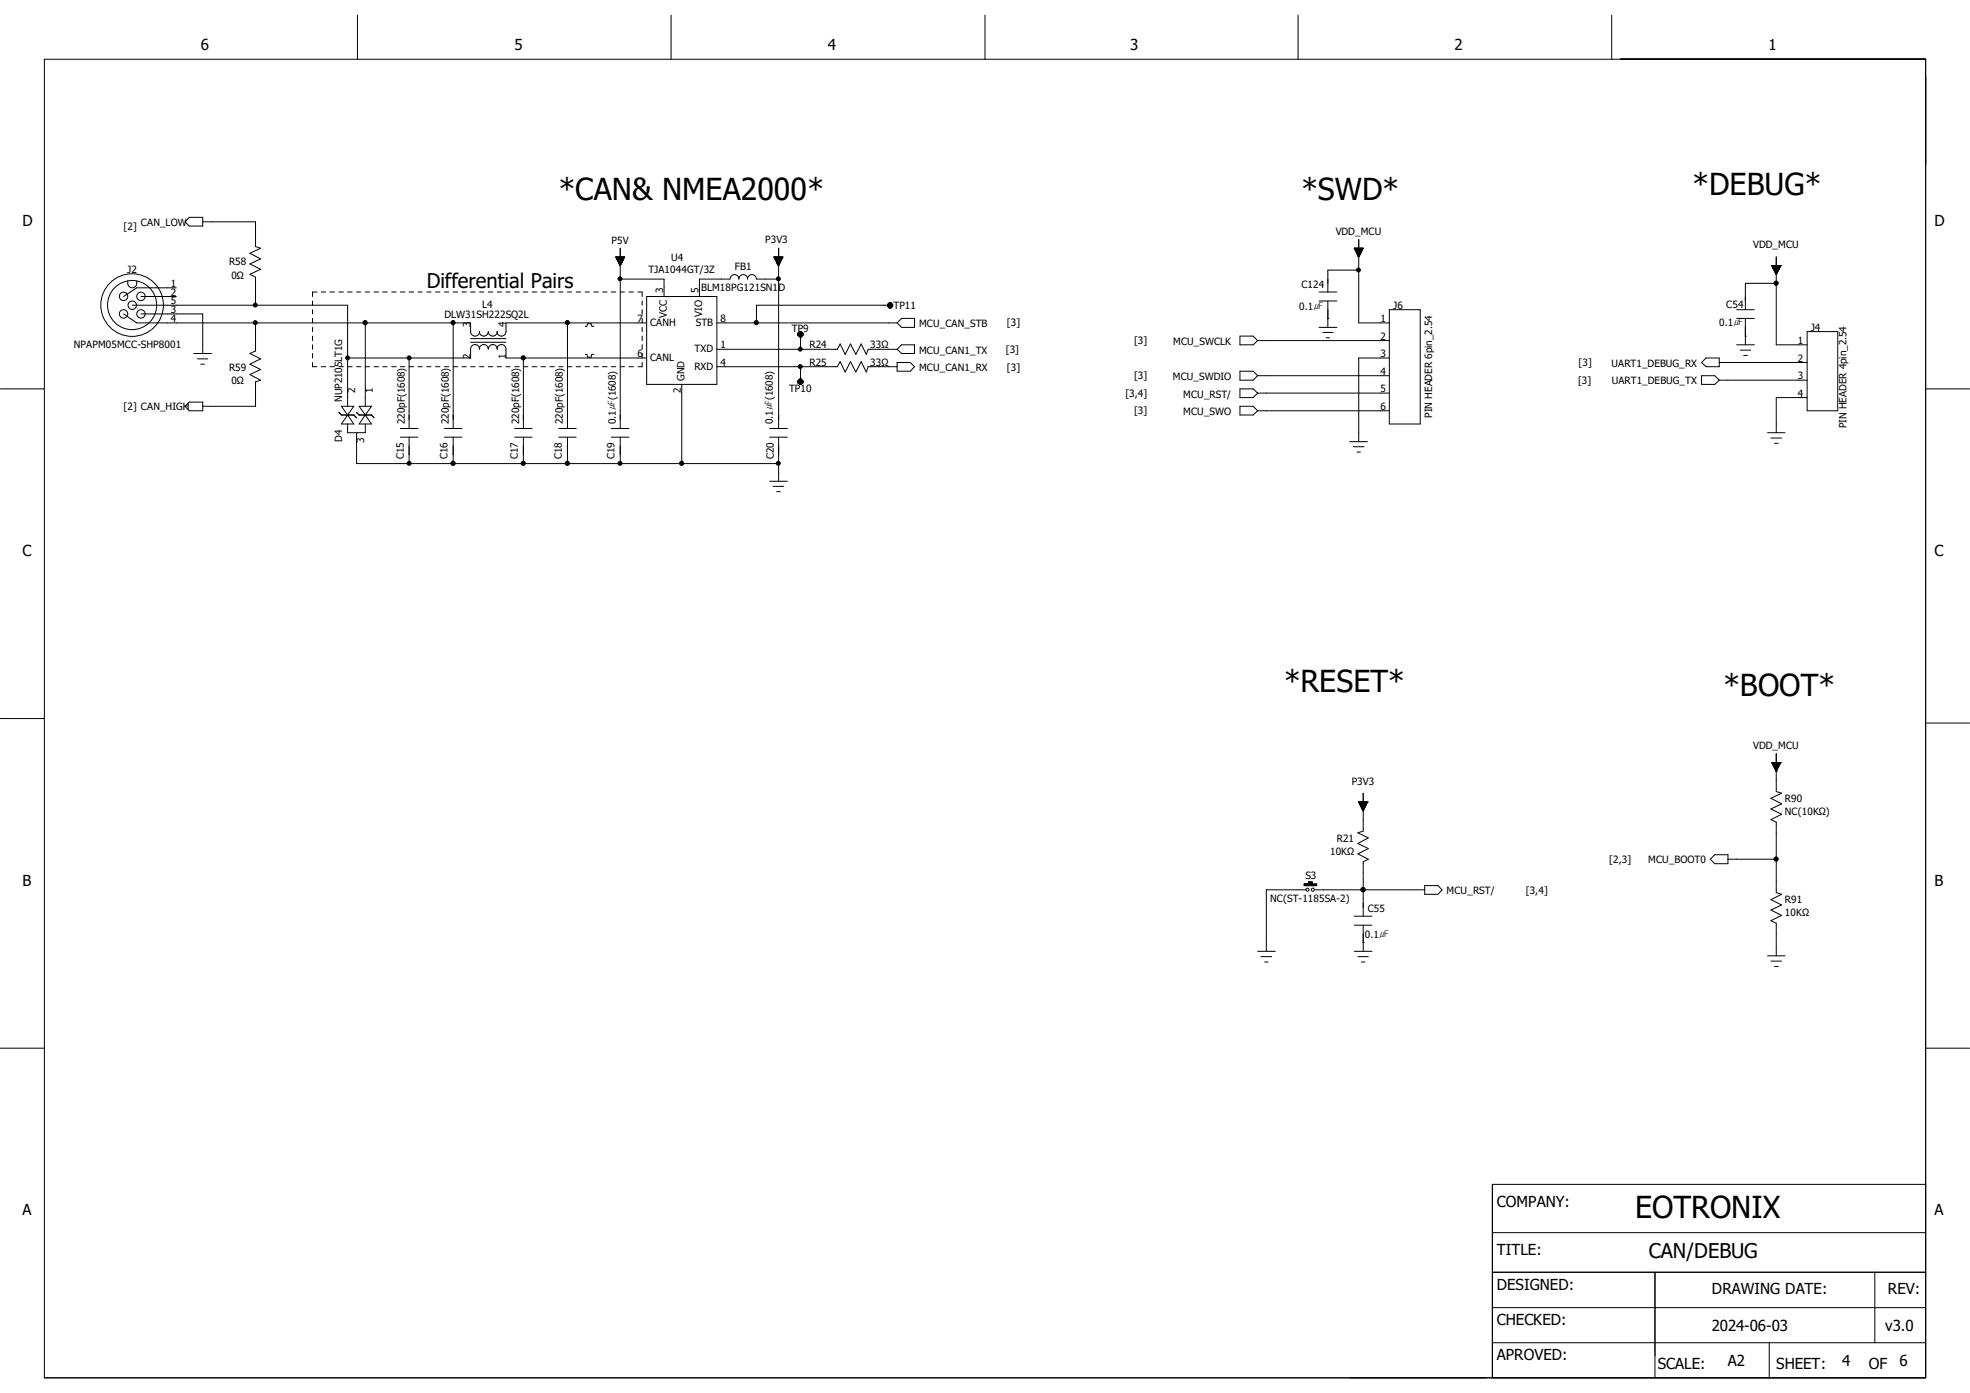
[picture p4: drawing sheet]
<svg xmlns="http://www.w3.org/2000/svg" width="297mm" height="210mm" viewBox="0 0 297 210" stroke-linecap="round" stroke-linejoin="round" font-family="sans-serif">
<g fill="none" stroke="#000" stroke-width=".15">
<path d="M6.7 8.9h283.6v198.8h-283.6zM53.9 2.3v6.6M101.2 2.3v6.6M148.5 2.3v6.6M195.7 2.3v6.6M243 2.3v6.6M28.5 32.8h2.1v1.3h-2.1l-.6-.7zM30.6 33.4h7.9v3.8l.8 .2-1.6 .8 1.6 .8-1.6 .8 1.6 .8-1.6 .8 .8 .4v4.2M92.9 38.9h1.2M92.9 38.7v.1h1.2M92.9 39h1.2M92.9 38.7v.2h1.2v-.2"/>
<path d="M93 38.7v.3h1v-.3M93 38.7v.5h1M93 39.1h1M93.1 38.7v.5h.8M93.1 38.7v.6h.8v-.6M93.1 39.3h.8M93.2 38.7v.8h.6M93.2 39.4h.7M93.2 39.5h.6M93.3 39.6h.5M93.3 38.7v.9M93.3 38.7v1h.4"/>
<path d="M93.3 38.7v1.1h.4M93.4 39.9h.2M93.4 39.8h.2M93.4 38.7v1.2M93.4 38.7v1.3M93.5 37.4v27.2M93.6 38.7v1.3h-.2M93.6 38.7v1.1M93.7 38.7v1.1M93.7 38.7v1h-.4M93.8 38.7v.8h-.5M93.8 38.7v.7"/>
<path d="M93.9 38.7v.5h-.9M94 38.7v.4M94.1 38.7h-1.3l.7 1.3M94.1 38.7l-1.3 .1M94.1 38.7l-.6 1.3M116.7 38.7v.1h1.3M116.8 38.9h1.2M116.8 39h1.1M116.8 38.7v.2h1.1v-.2M116.8 38.7v.3h1.1v-.3M116.9 38.7v.5h.9M116.9 39.1h1"/>
<path d="M116.9 39.2h.9M117 39.3h.8M117 38.7v.6h.7v-.6M117.1 39.5h.5M117.1 38.7v.8h.6M117.1 38.7v.9M117.1 39.6h.5M117.1 38.7v1M117.2 38.7v1.1h.3M117.2 39.7h.4M117.2 39.8h.3M117.3 38.7v1.2h.1"/>
<path d="M117.3 39.9h.2M117.3 38.7v1.3M117.4 37.4v27.2M117.4 38.7v1.3h-.1M117.5 38.7v1.1M117.6 38.7v1h-.5M117.6 38.7v.8h-.5M117.7 38.7v.7h-.7M117.8 38.7v.5M117.8 38.7v.4M118 38.7h-1.3l.7 1.3M118 38.7l-.6 1.3"/>
<path d="M118 38.7l-1.3 .1M204.2 37.4h1.3l-.6 1.3zM204.2 37.5h1.2M204.2 37.4v.1h1.3M204.3 37.4v.2h1.1M204.3 37.6h1.1M204.3 37.4v.3h1.1v-.3M204.3 37.8h1.1M204.4 37.4v.4h.9v-.4M204.4 37.4v.5h.9M204.5 37.4v.6h.7v-.6M204.5 38h.7"/>
<path d="M204.5 37.4v.7h.6M204.5 38.1h.7M204.6 38.2h.5M204.6 37.4v.9h.5M204.6 37.4v1h.4M204.7 37.4v1.1M204.7 37.4v1.2h.3M204.8 38.6h.1M204.8 37.4v1.3M204.8 38.7h.1M204.9 36.1v12.6h4.6M204.9 37.4v1.3h-.1"/>
<path d="M205 37.4v1.1h-.3M205 37.4v1h-.3M205.1 37.4v.9h-.5M205.1 37.4v.8M205.1 37.4v.7M205.3 37.4v.5h-.9M205.4 37.4v.1M205.5 37.4v.1M267.8 38.7v13.3h4.7M0 58.6h6.7M18.6 47.3l2 1.4h50.4v1.3a.66 .66 0 0 0 .6 .7 .66 .66 0 0 0 .7-.7 .68 .68 0 0 0 .6 .7 .68 .68 0 0 0 .7-.7 .66 .66 0 0 0 .7 .7 .66 .66 0 0 0 .6-.7 .68 .68 0 0 0 .7 .7 .68 .68 0 0 0 .7-.7v-1.3h21.2M19.3 42.3a.75 .75 0 0 0 .6 1.1 .75 .75 0 0 0 .7-1.1"/>
<path d="M19.9 46h32.5v15.3M21.3 44.7h5.3M21.3 47.3h9.3v6M26.6 43.4h-6l-2 1.3M29.2 53.3h2.7M29.8 54.1h1.5M30.3 54.9h.5M38.5 48.7v4.2l-.8 .4 1.6 .8-1.6 .8 1.6 .8-1.6 .8 1.6 .8-.8 .3v3.7h-7.9M47.1 54.7v.6h.7M47.1 45.4v.6M47.1 46.7v.6M47.1 48v.7"/>
<path d="M47.1 49.4v.6M47.1 50.7v.7M47.1 52v.7M47.1 53.3v.7M47.8 44h-.7v.7M48.4 55.3h.7M48.4 44h.7M49.7 55.3h.7M49.7 44h.7M51.1 55.3h.7M51.1 44h.7M52.4 55.3h.7"/>
<path d="M52.4 44h.7M53.8 55.3h.6M53.8 44h.6M55.1 55.3h.6M55.1 44h.6M55.1 48.7v12.6M56.4 55.3h.7M56.4 44h.7M57.7 55.3h.7M57.7 44h.7M59.1 55.3h.6M59.1 44h.6"/>
<path d="M60.4 55.3h.6M60.4 44h.6M61.7 55.3h.7M61.7 44h.7M61.7 54v10.6M63 55.3h.7M63 44h.7M64.3 55.3h.7M64.3 44h.7M65.7 55.3h.6M65.7 44h.6M67 55.3h.6"/>
<path d="M67 44h.6M68.3 55.3h.7M68.3 44h.7M68.3 48.7v15.9M69.6 55.3h.7M69.6 44h.7M71 55.3h.6M71 44h.6M71 52.7v1.3h-18.6M71 51.6h5.3M71 51.1h5.3M71.6 51.9a.68 .68 0 0 1 .7 .8"/>
<path d="M71.6 52a.57 .57 0 0 0-.6 .6M72.3 55.3h.6M72.3 44h.6M72.9 51.9a.68 .68 0 0 1 .7 .8M72.9 52a.57 .57 0 0 0-.6 .6M73.6 55.3h.7M73.6 44h.7M74.3 51.9a.68 .68 0 0 1 .7 .8M74.3 52a.57 .57 0 0 0-.7 .6M75 55.3h.6M75 44h.6M75.6 51.9a.68 .68 0 0 1 .7 .8v1.3h21.2"/>
<path d="M75.6 52a.57 .57 0 0 0-.7 .6M76.3 55.3h.6M76.3 44h.6M77.6 55.3h.7M77.6 44h.7M78.9 55.3h.7M78.9 44h.7M78.9 54v10.6M80.2 55.3h.7M80.2 44h.7M81.6 55.3h.7M81.6 44h.7"/>
<path d="M82.9 55.3h.7M82.9 44h.7M84.2 55.3h.7M84.2 44h.7M85.6 55.3h.6M85.6 44h.6M85.6 48.7v15.9M86.9 55.3h.6M86.9 44h.6M88.2 49.2h.3l.1-.4h.5l.1 .4h.3M88.2 53.4h.3l.1 .4h.5l.1-.4h.3M88.2 55.3h.7"/>
<path d="M88.2 44h.7M89.5 55.3h.7M89.5 44h.7M90.8 55.3h.7M90.8 44h.7M92.2 55.3h.6M92.2 44h.6M93.5 40h.1M93.5 55.3h.6M93.5 44h.6M93.5 42.1h6.6v2.6M94.8 55.3h.7"/>
<path d="M94.8 44h.7M96.2 44h.6v.7M96.8 45.4v.6M96.8 46.7v.6M96.8 48v.7M96.8 49.4v.6M96.8 50.7v.7M96.8 52v.7M96.8 53.3v.7M96.8 54.7v.6h-.6M97.5 44.7h10.6v13.3h-10.6zM102.8 58v11.9"/>
<path d="M108.1 55.3h18.1l.5-.8 .7 1.6 .8-1.6 .8 1.6 .8-1.6 .8 1.6 .3-.8h4.4M108.1 48.7h27.2M108.1 52.7h18.1l.5-.8 .7 1.5 .8-1.5 .8 1.5 .8-1.5 .8 1.5 .3-.7h4.4M114 42.1a.64 .64 0 0 0-.6-.7 .64 .64 0 0 0-.7 .7 .68 .68 0 0 0-.6-.7 .68 .68 0 0 0-.7 .7 .66 .66 0 0 0-.7-.7 .66 .66 0 0 0-.6 .7h-4.6v2.6M114 42.1h3.4M117.3 40h.1M120.3 50.5l.3 .3M120.3 50.2v.3M120.3 57.4v.3M120.3 50.5h.8M120.3 50.4h.8M120.3 50.2h.8"/>
<path d="M120.3 57.7l.3 .3M120.3 57.7h.8M120.3 57.6h.8M120.3 57.4h.8M120.4 57.3h.5v.5h-.5M120.4 50.7h.5v-.6h-.5v.6M120.4 57.3v.5M120.6 50h.2M120.6 50.8h.2M120.6 50l-.3 .2M120.6 50v.8M120.6 57.1v.9"/>
<path d="M120.6 58h.2M120.6 57.1h.2M120.6 57.1l-.3 .3M120.7 50v2.7M120.7 55.3v2.7M120.8 50l.3 .2M120.8 50v.8M120.8 57.1v.9M120.8 57.1l.3 .3M121.1 50.2v.3M121.1 57.4v.3M121.1 50.5l-.3 .3"/>
<path d="M121.1 57.7l-.3 .3M133.8 46.1l.3 .3M133.8 45.9v.2M133.8 46.1h.8M133.8 45.9h.8M134.1 46.4h.2M134.1 45.6l-.3 .3M134.1 45.6h.2M134.1 45.6v.8M134.2 45.6v.8M134.3 45.6l.3 .3M134.3 45.6v.8"/>
<path d="M134.5 46.3v-.5h-.6v.5h.6M134.6 46h-20.6v2.7M134.6 45.9v.2M134.6 46.1l-.3 .3M135.3 54.7h1.9l.7 .6-.7 .7h-1.9zM135.9 48h2v1.4h-2l-.6-.7zM135.9 52h2v1.3h-2l-.6-.6zM186.9 58.6h2l.7 .7-.7 .6h-2zM186.9 56h2l.7 .6-.7 .7h-2zM186.9 50.7h2l.7 .7-.7 .6h-2zM189.6 51.4h19.9M189.6 56.6h19.9"/>
<path d="M189.6 59.3h19.9M198.9 44h2.6M198.9 45.4h2.6M198.9 49.4h2.6M199.4 50.1h1.6M199.9 50.9h.5M200.2 48h.1M200.2 45.4v4M204.9 40.7h-4.7v3.3M209.5 46.7h4.6v17.2h-4.6zM209.5 54h-4.6v12.6M256.5 54.7l.7-.7h2v1.3h-2z"/>
<path d="M256.5 56.6h2l.7 .7-.7 .7h-2zM259.2 57.3h13.3M259.2 54.7h13.3M261.8 46.7h2.7M261.8 48h2.7M261.8 52h2.7M262.4 52.8h1.5M262.9 53.6h.5M263.1 50.7h.1M263.1 48v4M267.1 40h.1M267.1 40l.7 1.4 .7-1.4"/>
<path d="M267.1 40h1.4M267.1 40.1h1.4M267.2 40.1h1.2M267.2 40.3h1.2M267.2 40v.2h1.2M267.3 40.3h1.1M267.3 40v.3h1.1v-.3M267.3 40v.4h1M267.3 40v.5h1M267.4 40v.6h.8v-.6M267.4 40.6h.8M267.4 40.7h.8"/>
<path d="M267.5 40v.7h.6M267.5 40v.9h.6M267.5 40.8h.6M267.5 40.9h.6M267.6 40v1h.4M267.6 41.1h.4M267.6 40v1.1h.4M267.7 41.1h.2M267.7 40v1.2M267.7 41.2h.2M267.7 40v1.3M267.8 40v1.4"/>
<path d="M267.8 42.7h-4.7v4M267.8 40v1.3M267.9 40v1.2h-.2M267.9 40v1.1M268 40v1M268 40v.9h-.4M268.1 40v.8M268.1 40v.7M268.3 40v.5h-1M268.3 40v.4M268.4 40v.2M268.5 40h.1"/>
<path d="M272.5 50h4.6v11.9h-4.6zM272.5 59.9h-4.7v5.3M290.3 58.6h6.7M28.5 60.6h2.1v1.3h-2.1l-.6-.6zM51.1 62.2l.4 .4h1.8l.5 .4M51.5 61.3h1.8l-.9 1.3zM52.4 62.6h.1M52.4 62.6l.9 1.3h-1.8zM52.4 63.9v1.3h2.7v-1.3M53.8 62.2l.3 .4h1.9l.4 .4M53.8 65.2v4.7h63.6M54.1 61.3h1.9l-.9 1.3z"/>
<path d="M55.1 62.6h.1M55.1 62.6l.9 1.3h-1.9zM60.4 64.6h2.6M60.4 65.9h2.6M61.7 65.9v4M67 64.6h2.6M67 65.9h2.6M68.3 65.9v4M77.6 64.6h2.6M77.6 65.9h2.6M78.9 65.9v4M84.2 64.6h2.7"/>
<path d="M84.2 65.9h2.7M85.6 65.9v4M92.2 64.6h2.6M92.2 65.9h2.6M93.5 65.9v4M116 64.6h2.7M116 65.9h2.7M116 72.6h2.7M116.5 73.3h1.7M117.1 74.1h.5M117.4 65.9v6.7M186.9 61.3h2l.7 .6-.7 .7h-2z"/>
<path d="M189.6 61.9h19.9M203.5 66.6h2.7M204 67.4h1.7M204.6 68.2h.5M266.5 65.2h2.6M267 66h1.6M267.5 66.8h.6M0 108.3h6.7M205.5 119.6v5.7l-.8 .3 1.6 .7-1.6 .9 1.6 .7-1.6 .8 1.6 .8-.8 .4v8.2M267.1 115h.1M267.1 115l.7 1.3M267.1 115h1.4"/>
<path d="M267.2 115h1.2M267.2 115v.1h1.2M267.3 115v.2M267.3 115.2h1.1M267.3 115v.3h1v-.3M267.3 115v.4M267.3 115.3h1M267.4 115v.5h.8v-.5M267.4 115.4h.8M267.4 115.5h.8M267.5 115v.6h.6v-.6M267.5 115v.7"/>
<path d="M267.5 115.7h.6M267.6 115v.9h.4M267.6 115v1h.4M267.7 115v1M267.7 115v1.2M267.7 116h.2M267.8 115v1.3M267.8 116.2h.1M267.8 116.3h.1M267.8 113.6v5.7l.8 .3-1.6 .8 1.6 .8-1.6 .8 1.6 .8-1.6 .8 .8 .4v10.6l.8 .2-1.6 .8 1.6 .8-1.6 .8 1.6 .8-1.6 .8 .8 .4v4.9M267.8 115v1.2M267.9 115v1.1h-.2"/>
<path d="M267.9 115v1h-.2M268 115v.9h-.4M268 115v.8h-.4M268.1 115v.7h-.6M268.3 115v.4h-1M268.4 115v.1h-1.1M268.4 115v.1h-1.2M268.5 115h.1M268.5 115l-.7 1.3M290.3 109h6.7M196.6 133.3h1.9v.2h-1.9zM196.6 133.4h1.9"/>
<path d="M196.8 133.3v.2M196.9 133.3v.2M196.9 134.2h-6v9.2M197 133.3v.2M197.1 133.3v.2M197.3 133.5v-.5h.5v.5M197.3 133.1h.5M197.4 133v.5M197.5 133v.5M197.7 133v.5M198 133.3v.2M198.1 133.3v.2"/>
<path d="M198.2 133.3v.2M198.2 134.2h16.6M198.4 133.3v.2M204.2 138.1h2.6M204.2 139.5h2.6M204.9 120.9h.1M204.9 120.9l.6 1.4 .7-1.4M204.9 120.9h1.3M204.9 120.9v.2h1.2M204.9 121h1.3M204.9 121.1h1.2M205 121.2h1"/>
<path d="M205 120.9v.3h1M205 121.3h1M205 120.9v.3h1v-.3M205.1 120.9v.5h.9M205.1 120.9v.6h.8v-.6M205.1 121.4h.8M205.1 120.9v.7h.8M205.1 121.5h.8M205.2 121.6h.6M205.2 121.8h.6M205.2 120.9v.8h.6M205.3 120.9v.9h.4"/>
<path d="M205.3 121.8h.4M205.3 120.9v1M205.4 120.9v1.1h.3M205.4 122h.2M205.4 120.9v1.2M205.4 122.1h.2M205.5 122.2h.1M205.5 120.9v1.4M205.5 134.2h.1M205.5 139.5v3.9M205.6 120.9v1.2h-.2M205.7 120.9v1.1h-.3"/>
<path d="M205.7 120.9v1h-.4M205.7 120.9v.9M205.8 120.9v.8M205.9 120.9v.6M206 120.9v.4M206 120.9v.2M206.1 120.9v.1M206.2 120.9h.1M214.8 133.5h2l.6 .7-.6 .6h-2zM257.9 129.5l.6-.6h2v1.3h-2zM260.5 129.5h7.3M0 158h6.7"/>
<path d="M189.6 143.4h2.7M190.1 144.2h1.6M190.7 145h.5M204.2 143.4h2.6M204.7 144.2h1.6M205.2 145h.6M205.5 142.1h.1M266.5 144.1h2.6M267 144.9h1.6M267.5 145.7h.6M290.3 158h6.7M290.3 178.6h-65.3v29.1"/>
<path d="M225 197.1h65.3M225 191.8h65.3M225 185.8h65.3M249.5 191.8v15.9M282.7 191.8v10.6M225 202.4h65.3M266.7 202.4v5.3"/>
<circle cx="18.6" cy="44.7" r=".64"/>
<circle cx="18.6" cy="47.3" r=".64"/>
<circle cx="19.9" cy="46" r="4.7"/>
<circle cx="19.9" cy="46" r="3.7"/>
<circle cx="19.9" cy="46" r=".64"/>
<circle cx="21.3" cy="44.7" r=".64"/>
<circle cx="21.3" cy="47.3" r=".64"/>
<circle cx="197.1" cy="134.1" r=".23"/>
<circle cx="197.9" cy="134.1" r=".23"/>
</g>
<g fill="#000" stroke="#000" stroke-width=".15">
<circle cx="38.5" cy="48.6" r=".3"/>
<circle cx="38.5" cy="46" r=".3"/>
<circle cx="52.4" cy="54" r=".3"/>
<circle cx="55.1" cy="48.6" r=".32"/>
<circle cx="61.7" cy="54" r=".3"/>
<circle cx="68.3" cy="48.6" r=".32"/>
<circle cx="78.9" cy="54" r=".32"/>
<circle cx="85.5" cy="48.6" r=".32"/>
<circle cx="93.5" cy="42" r=".3"/>
<circle cx="114" cy="48.6" r=".32"/>
<circle cx="117.3" cy="42" r=".3"/>
<circle cx="120.7" cy="52.6" r=".3"/>
<circle cx="120.7" cy="55.3" r=".3"/>
<circle cx="204.8" cy="40.7" r=".3"/>
<circle cx="267.8" cy="42.7" r=".32"/>
<circle cx="61.7" cy="69.9" r=".3"/>
<circle cx="68.3" cy="69.8" r=".32"/>
<circle cx="78.9" cy="69.9" r=".32"/>
<circle cx="85.5" cy="69.8" r=".32"/>
<circle cx="93.5" cy="69.8" r=".3"/>
<circle cx="102.8" cy="69.9" r=".32"/>
<circle cx="117.3" cy="69.8" r=".3"/>
<circle cx="205.5" cy="134.1" r=".32"/>
<circle cx="267.8" cy="129.5" r=".32"/>
</g>
<g font-size="4.6">
<text x="255.2" y="29.5">*DEBUG*</text>
<text x="84.2" y="30.1">*CAN&amp; NMEA2000*</text>
<text x="196.2" y="30.1">*SWD*</text>
<text x="193.6" y="104.4">*RESET*</text>
<text x="259.8" y="105">*BOOT*</text>
<text x="246.5" y="183.6">EOTRONIX</text>
</g>
<g font-size="3.1">
<text x="64.3" y="43.4">Differential Pairs</text>
<text x="248.6" y="189.7">CAN/DEBUG</text>
</g>
<g font-size="2.3">
<text x="30.3" y="7.6">6</text>
<text x="77.6" y="7.6">5</text>
<text x="124.8" y="7.6">4</text>
<text x="170.4" y="7.6">3</text>
<text x="219.3" y="7.6">2</text>
<text x="266.6" y="7.6">1</text>
<text x="3.4" y="34.1">D</text>
<text x="291.6" y="34.1">D</text>
<text x="3.4" y="83.8">C</text>
<text x="291.6" y="83.8">C</text>
<text x="3.4" y="133.5">B</text>
<text x="291.6" y="133.5">B</text>
<text x="3.4" y="183.2">A</text>
<text x="225.7" y="181.9">COMPANY:</text>
<text x="291.6" y="183.2">A</text>
<text x="225.7" y="189.2">TITLE:</text>
<text x="225.7" y="194.5">DESIGNED:</text>
<text x="258.1" y="195.2">DRAWING DATE:</text>
<text x="284.6" y="195.2">REV:</text>
<text x="225.7" y="199.8">CHECKED:</text>
<text x="258.1" y="200.6">2024-06-03</text>
<text x="284.2" y="200.6">v3.0</text>
<text x="225.7" y="205.1">APROVED:</text>
<text x="249.9" y="206.4">SCALE:</text>
<text x="260.5" y="206">A2</text>
<text x="267.8" y="206.4">SHEET:</text>
<text x="277.7" y="206">4</text>
<text x="281.8" y="206.4">OF</text>
<text x="286.4" y="206">6</text>
</g>
<g font-size="1.5">
<text x="18.6" y="34.6">[2]</text>
<text x="21.3" y="34.1">CAN_LOW</text>
<text x="201.4" y="35.4">VDD_MCU</text>
<text x="19.2" y="41.1">J2</text>
<text x="34.5" y="39.9">R58</text>
<text x="92.2" y="36.7">P5V</text>
<text x="97.7" y="41.2">TJA1044GT/3Z</text>
<text x="101.2" y="39.4">U4</text>
<text x="110.8" y="40.7">FB1</text>
<text x="115.4" y="36.6">P3V3</text>
<text x="264.3" y="37.4">VDD_MCU</text>
<text x="25.8" y="43.3">1</text>
<text x="25.8" y="44.6">2</text>
<text x="25.8" y="47.2">3</text>
<text x="25.8" y="45.9">5</text>
<text x="34.9" y="42.1">0Ω</text>
<text x="67" y="47.9">DLW31SH222SQ2L</text>
<text x="72.7" y="46.4">L4</text>
<text x="100" y="44.2" transform="rotate(-90 100 44.2)">3</text>
<text x="100.5" y="47.9" transform="rotate(-90 100.5 47.9)">VCC</text>
<text x="105.3" y="44.2" transform="rotate(-90 105.3 44.2)">5</text>
<text x="105.7" y="43.9">BLM18PG121SN1D</text>
<text x="105.9" y="47.8" transform="rotate(-90 105.9 47.8)">VIO</text>
<text x="134.7" y="46.6">TP11</text>
<text x="195.9" y="46.7">0.1㎌</text>
<text x="196.2" y="43.4">C124</text>
<text x="210.1" y="46.6">J6</text>
<text x="260.3" y="46.4">C54</text>
<text x="11.1" y="52.5">NPAPM05MCC-SHP8001</text>
<text x="25.8" y="48.6">4</text>
<text x="71" y="49.4" transform="rotate(-90 71 49.4)">3</text>
<text x="76.3" y="49.4" transform="rotate(-90 76.3 49.4)">4</text>
<text x="96.1" y="53.8">6</text>
<text x="96.1" y="48.6">7</text>
<text x="98" y="49.1">CANH</text>
<text x="104.7" y="53.1">TXD</text>
<text x="104.9" y="49.1">STB</text>
<text x="108.6" y="52.5">1</text>
<text x="108.6" y="48.6">8</text>
<text x="119.4" y="50">TP9</text>
<text x="122" y="52.5">R24</text>
<text x="131.2" y="52.5">33Ω</text>
<text x="138.6" y="49.3">MCU_CAN_STB</text>
<text x="138.6" y="53.3">MCU_CAN1_TX</text>
<text x="151.6" y="53.2">[3]</text>
<text x="151.8" y="49.2">[3]</text>
<text x="171" y="51.9">[3]</text>
<text x="176.9" y="52">MCU_SWCLK</text>
<text x="208.1" y="53.8">3</text>
<text x="208.1" y="51.2">2</text>
<text x="208.1" y="48.6">1</text>
<text x="259.2" y="49.2">0.1㎌</text>
<text x="271.1" y="51.9">1</text>
<text x="273" y="49.9">J4</text>
<text x="34.5" y="56">R59</text>
<text x="34.9" y="57.8">0Ω</text>
<text x="53.6" y="59.3" transform="rotate(-90 53.6 59.3)">2</text>
<text x="56.2" y="59.3" transform="rotate(-90 56.2 59.3)">1</text>
<text x="71" y="54.1" transform="rotate(-90 71 54.1)">2</text>
<text x="76.3" y="54.1" transform="rotate(-90 76.3 54.1)">1</text>
<text x="98" y="54.4">CANL</text>
<text x="102.7" y="59.3" transform="rotate(-90 102.7 59.3)">2</text>
<text x="103.2" y="57.4" transform="rotate(-90 103.2 57.4)">GND</text>
<text x="104.7" y="55.8">RXD</text>
<text x="108.6" y="55.2">4</text>
<text x="119" y="59.1">TP10</text>
<text x="122" y="55.2">R25</text>
<text x="131.2" y="55.2">33Ω</text>
<text x="138.6" y="56">MCU_CAN1_RX</text>
<text x="151.8" y="56">[3]</text>
<text x="169.7" y="59.8">[3,4]</text>
<text x="171" y="57.1">[3]</text>
<text x="176.8" y="57.3">MCU_SWDIO</text>
<text x="178.4" y="59.9">MCU_RST/</text>
<text x="208.1" y="56.5">4</text>
<text x="208.1" y="59.1">5</text>
<text x="237.9" y="57.8">[3]</text>
<text x="238" y="55.2">[3]</text>
<text x="243" y="55.3">UART1_DEBUG_RX</text>
<text x="243" y="58">UART1_DEBUG_TX</text>
<text x="271.1" y="57.1">3</text>
<text x="271.1" y="54.5">2</text>
<text x="271.1" y="59.8">4</text>
<text x="18.6" y="61.8">[2] CAN_HIGH</text>
<text x="51.6" y="60.6" transform="rotate(-90 51.6 60.6)">NUP2105LT1G</text>
<text x="61" y="63.9" transform="rotate(-90 61 63.9)">220pF(1608)</text>
<text x="67.6" y="63.9" transform="rotate(-90 67.6 63.9)">220pF(1608)</text>
<text x="78.3" y="63.9" transform="rotate(-90 78.3 63.9)">220pF(1608)</text>
<text x="84.9" y="63.9" transform="rotate(-90 84.9 63.9)">220pF(1608)</text>
<text x="92.8" y="63.9" transform="rotate(-90 92.8 63.9)">0.1㎌(1608)</text>
<text x="116.5" y="63.9" transform="rotate(-90 116.5 63.9)">0.1㎌(1608)</text>
<text x="171" y="62.4">[3]</text>
<text x="178.4" y="62.6">MCU_SWO</text>
<text x="208.1" y="61.8">6</text>
<text x="215.9" y="63" transform="rotate(-90 215.9 63)">PIN HEADER 6pin_2.54</text>
<text x="278.4" y="64.6" transform="rotate(-90 278.4 64.6)">PIN HEADER 4pin_2.54</text>
<text x="51.6" y="66.6" transform="rotate(-90 51.6 66.6)">D4</text>
<text x="54.9" y="66.7" transform="rotate(-90 54.9 66.7)">3</text>
<text x="60.9" y="69.2" transform="rotate(-90 60.9 69.2)">C15</text>
<text x="67.5" y="69.2" transform="rotate(-90 67.5 69.2)">C16</text>
<text x="78.1" y="69.2" transform="rotate(-90 78.1 69.2)">C17</text>
<text x="84.7" y="69.2" transform="rotate(-90 84.7 69.2)">C18</text>
<text x="92.7" y="69.2" transform="rotate(-90 92.7 69.2)">C19</text>
<text x="116.7" y="69.2" transform="rotate(-90 116.7 69.2)">C20</text>
<text x="264.3" y="112.9">VDD_MCU</text>
<text x="203.8" y="118.3">P3V3</text>
<text x="269.1" y="120.9">R90</text>
<text x="269.1" y="122.9">NC(10KΩ)</text>
<text x="200.5" y="128.9">10KΩ</text>
<text x="201.5" y="126.9">R21</text>
<text x="242.6" y="130">[2,3]</text>
<text x="248.5" y="130.1">MCU_BOOT0</text>
<text x="191.5" y="136">NC(ST-1185SA-2)</text>
<text x="196.8" y="132.6">S3</text>
<text x="206.2" y="137.5">C55</text>
<text x="218.1" y="134.8">MCU_RST/</text>
<text x="230" y="134.8">[3,4]</text>
<text x="269.1" y="136.1">R91</text>
<text x="205.8" y="141.4">0.1㎌</text>
<text x="269.1" y="138.1">10KΩ</text>
</g>
</svg>
